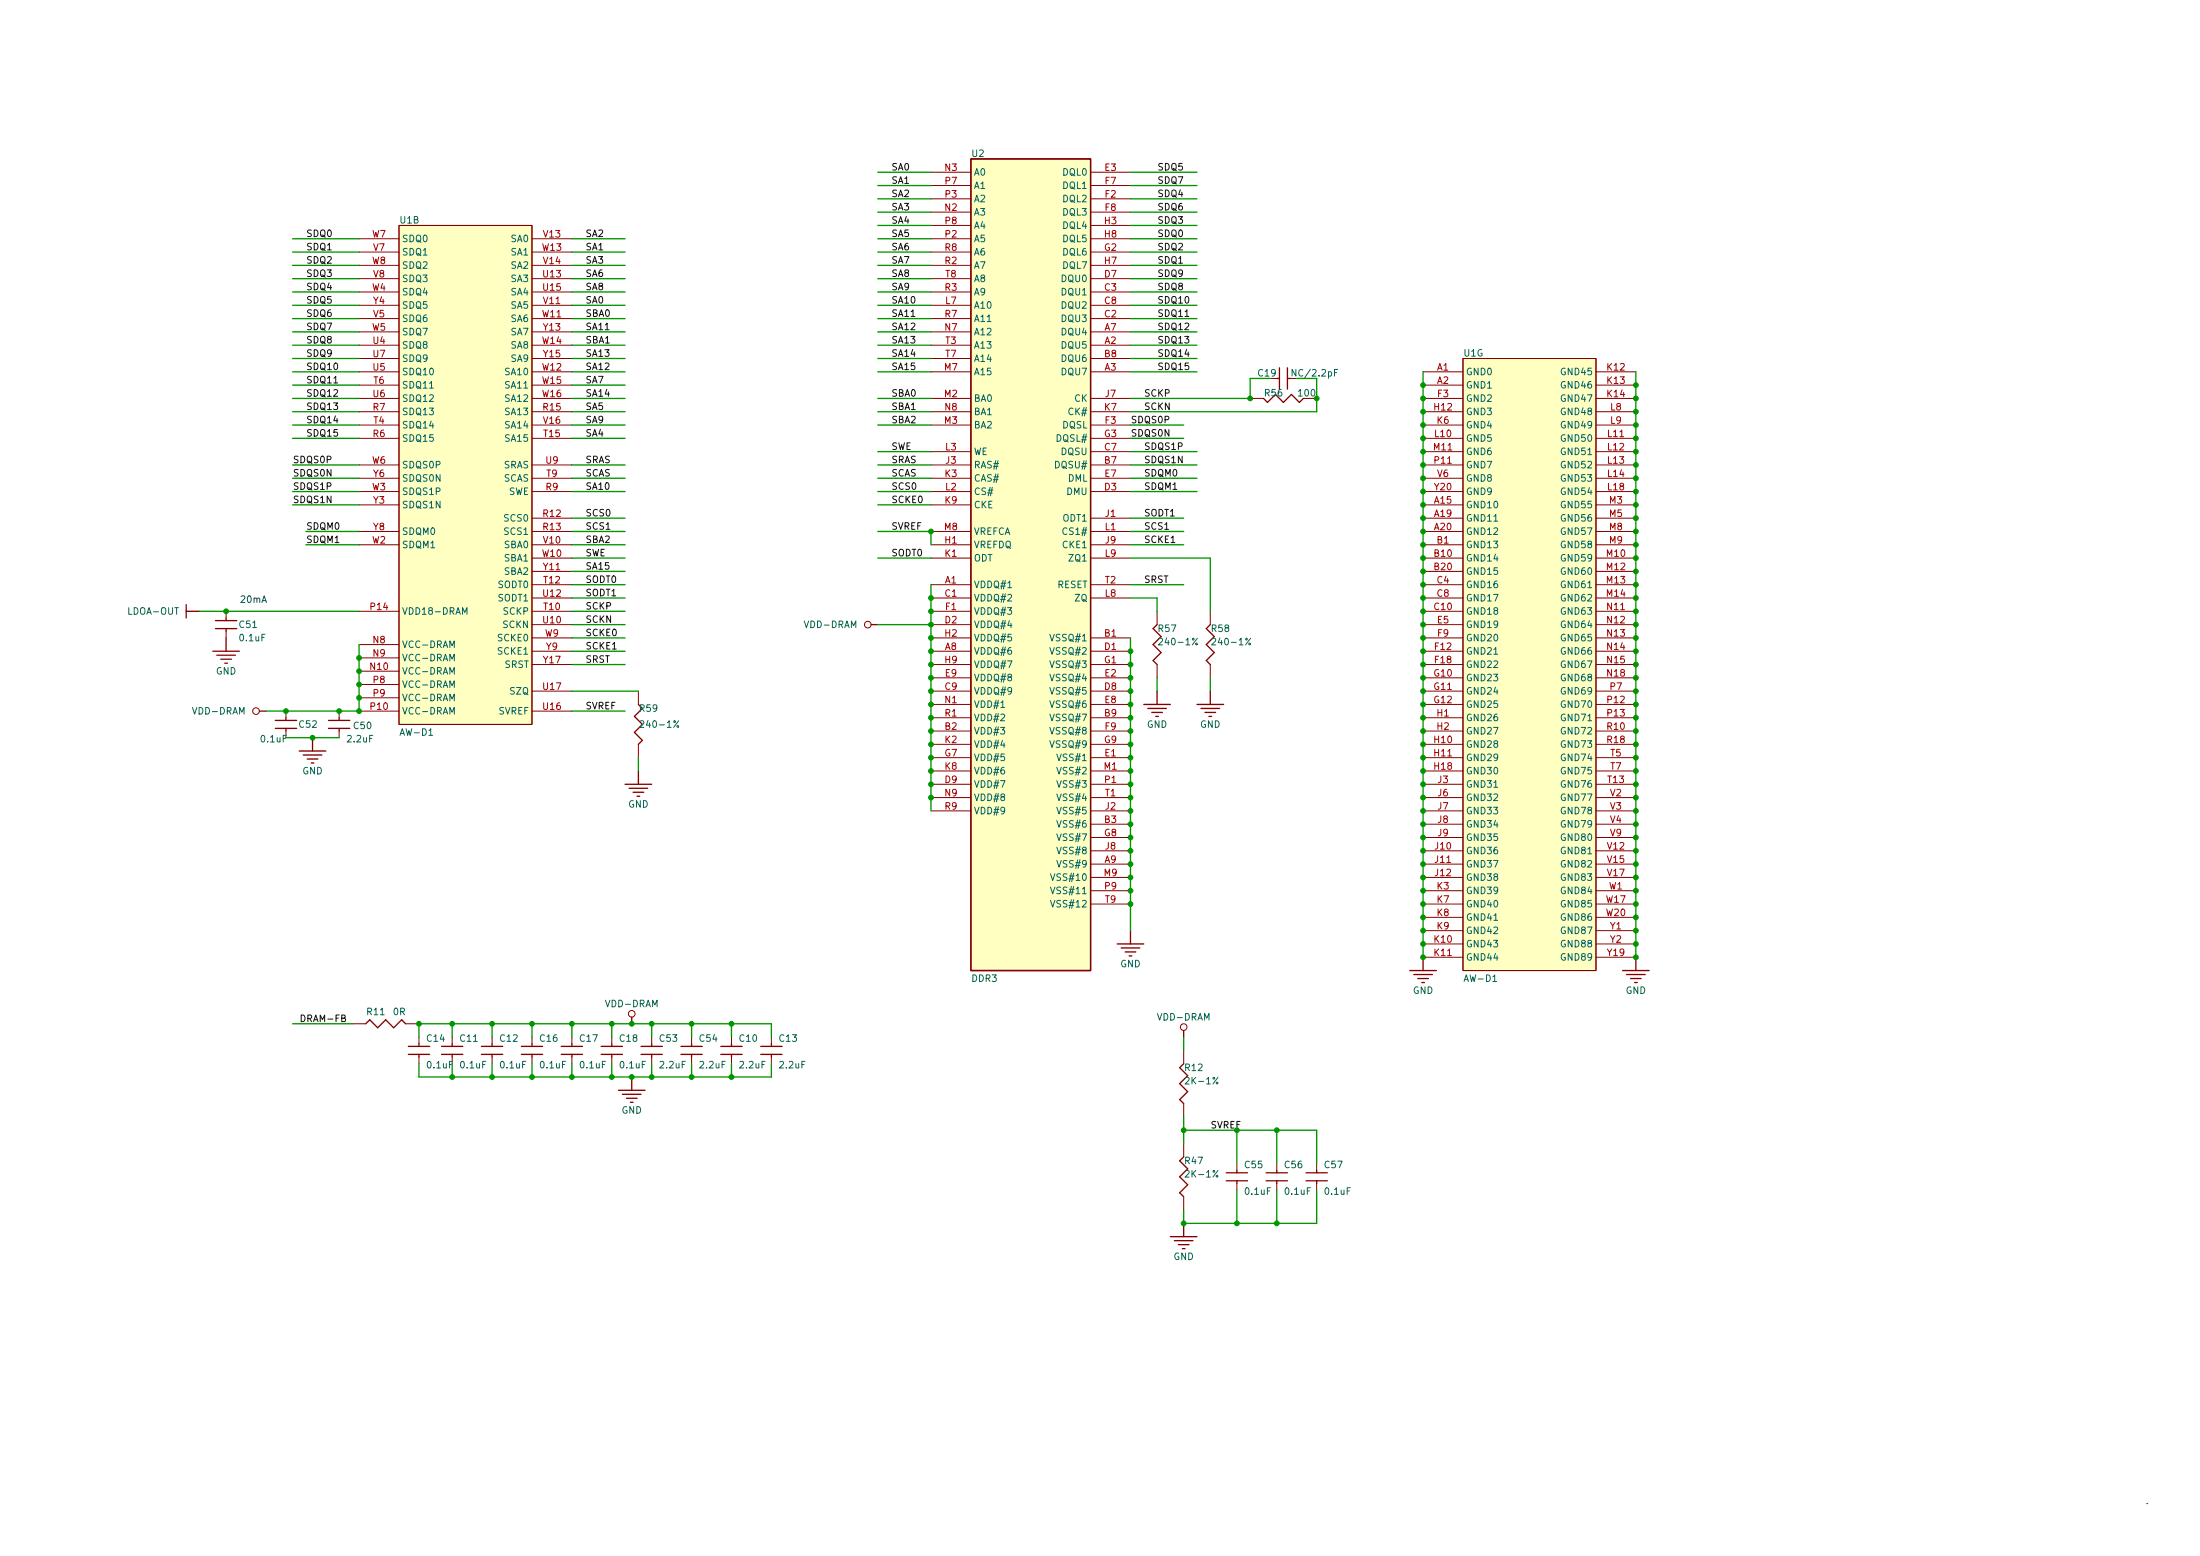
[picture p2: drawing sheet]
<svg xmlns="http://www.w3.org/2000/svg" width="420mm" height="297mm" viewBox="0 0 420 297" stroke-linecap="round" stroke-linejoin="round" font-family="sans-serif">
<g fill="none" stroke="#840000" stroke-width=".19">
<path d="M177.8 32.9h7.6M177.8 38h7.6M177.8 35.4h7.6M208.3 32.9h7.6M208.3 38h7.6M208.3 35.4h7.6M68.6 53.2h7.6M68.6 55.7h7.6M68.6 58.3h7.6M68.6 45.6h7.6M68.6 50.7h7.6M68.6 48.1h7.6"/>
<path d="M76.2 43h25.4v95.3h-25.4zM101.6 53.2h7.6M101.6 55.7h7.6M101.6 58.3h7.6M101.6 45.6h7.6M101.6 50.7h7.6M101.6 48.1h7.6M177.8 53.2h7.6M177.8 55.7h7.6M177.8 58.3h7.6M177.8 45.6h7.6M177.8 50.7h7.6"/>
<path d="M177.8 48.1h7.6M177.8 40.5h7.6M177.8 43h7.6M208.3 53.2h7.6M208.3 55.7h7.6M208.3 58.3h7.6M208.3 45.6h7.6M208.3 50.7h7.6M208.3 48.1h7.6M208.3 40.5h7.6M208.3 43h7.6M68.6 78.6h7.6"/>
<path d="M68.6 73.5h7.6M68.6 65.9h7.6M68.6 71h7.6M68.6 76.1h7.6M68.6 68.4h7.6M68.6 60.8h7.6M68.6 63.4h7.6M101.6 78.6h7.6M101.6 73.5h7.6M101.6 65.9h7.6M101.6 71h7.6M101.6 76.1h7.6"/>
<path d="M101.6 68.4h7.6M101.6 60.8h7.6M101.6 63.4h7.6M177.8 78.6h7.6M177.8 65.9h7.6M177.8 71h7.6M177.8 76.1h7.6M177.8 68.4h7.6M177.8 60.8h7.6M177.8 63.4h7.6M208.3 78.6h7.6M208.3 65.9h7.6"/>
<path d="M208.3 71h7.6M208.3 76.1h7.6M208.3 68.4h7.6M208.3 60.8h7.6M208.3 63.4h7.6M238.8 76.1h2.5M246.4 72.2h1.2M271.8 78.6h7.6M271.8 73.5h7.6M271.8 71h7.6M271.8 76.1h7.6M279.4 68.4h25.4v116.9h-25.4z"/>
<path d="M304.8 78.6h7.6M304.8 73.5h7.6M304.8 71h7.6M304.8 76.1h7.6M68.6 83.7h7.6M68.6 93.8h7.6M68.6 81.1h7.6M68.6 91.3h7.6M68.6 88.8h7.6M68.6 96.4h7.6M101.6 98.9h7.6M101.6 83.7h7.6"/>
<path d="M101.6 93.8h7.6M101.6 81.1h7.6M101.6 91.3h7.6M101.6 88.8h7.6M177.8 93.8h7.6M177.8 81.1h7.6M177.8 91.3h7.6M177.8 88.8h7.6M177.8 96.4h7.6M177.8 86.2h7.6M208.3 98.9h7.6M208.3 83.7h7.6"/>
<path d="M208.3 93.8h7.6M208.3 81.1h7.6M208.3 91.3h7.6M208.3 88.8h7.6M208.3 86.2h7.6M271.8 98.9h7.6M271.8 83.7h7.6M271.8 93.8h7.6M271.8 81.1h7.6M271.8 91.3h7.6M271.8 88.8h7.6M271.8 96.4h7.6"/>
<path d="M271.8 86.2h7.6M304.8 98.9h7.6M304.8 83.7h7.6M304.8 93.8h7.6M304.8 81.1h7.6M304.8 91.3h7.6M304.8 88.8h7.6M304.8 96.4h7.6M304.8 86.2h7.6M43.2 116.7v1.3M68.6 116.7h7.6M68.6 101.5h7.6"/>
<path d="M68.6 104h7.6M101.6 116.7h7.6M101.6 101.5h7.6M101.6 111.6h7.6M101.6 119.2h7.6M101.6 114.2h7.6M101.6 104h7.6M101.6 106.5h7.6M101.6 109.1h7.6M177.8 116.7h7.6M177.8 101.5h7.6M177.8 111.6h7.6"/>
<path d="M177.8 119.2h7.6M177.8 114.2h7.6M177.8 104h7.6M177.8 106.5h7.6M208.3 101.5h7.6M208.3 111.6h7.6M208.3 114.2h7.6M208.3 104h7.6M208.3 106.5h7.6M221 116.7v2.5M231.1 116.7v2.5M271.8 116.7h7.6"/>
<path d="M271.8 101.5h7.6M271.8 111.6h7.6M271.8 119.2h7.6M271.8 114.2h7.6M271.8 104h7.6M271.8 106.5h7.6M271.8 109.1h7.6M304.8 116.7h7.6M304.8 101.5h7.6M304.8 111.6h7.6M304.8 119.2h7.6M304.8 114.2h7.6"/>
<path d="M304.8 104h7.6M304.8 106.5h7.6M304.8 109.1h7.6M43.2 120.5v1.3M54.6 135.7v1.3M54.6 139.6v1.2M64.8 135.7v1.3M64.8 139.6v1.2M68.6 128.1h7.6M68.6 123h7.6M68.6 125.6h7.6M68.6 135.7h7.6"/>
<path d="M68.6 130.7h7.6M68.6 133.2h7.6M101.6 135.7h7.6M101.6 131.9h7.6M101.6 121.8h7.6M101.6 126.9h7.6M101.6 124.3h7.6M121.9 131.9v2.6M177.8 131.9h7.6M177.8 121.8h7.6M177.8 126.9h7.6M177.8 124.3h7.6"/>
<path d="M177.8 139.6h7.6M177.8 137h7.6M177.8 129.4h7.6M177.8 134.5h7.6M208.3 131.9h7.6M208.3 121.8h7.6M208.3 126.9h7.6M208.3 124.3h7.6M208.3 139.6h7.6M208.3 137h7.6M208.3 129.4h7.6M208.3 134.5h7.6"/>
<path d="M221 126.9v2.5M231.1 126.9v2.5M271.8 131.9h7.6M271.8 121.8h7.6M271.8 126.9h7.6M271.8 124.3h7.6M271.8 139.6h7.6M271.8 137h7.6M271.8 129.4h7.6M271.8 134.5h7.6M304.8 131.9h7.6M304.8 121.8h7.6"/>
<path d="M304.8 126.9h7.6M304.8 124.3h7.6M304.8 139.6h7.6M304.8 137h7.6M304.8 129.4h7.6M304.8 134.5h7.6M121.9 142.1v2.5M177.8 149.7h7.6M177.8 144.6h7.6M177.8 142.1h7.6M177.8 154.8h7.6M177.8 147.2h7.6"/>
<path d="M177.8 152.3h7.6M208.3 157.3h7.6M208.3 149.7h7.6M208.3 144.6h7.6M208.3 159.9h7.6M208.3 142.1h7.6M208.3 154.8h7.6M208.3 147.2h7.6M208.3 152.3h7.6M271.8 157.3h7.6M271.8 149.7h7.6M271.8 144.6h7.6"/>
<path d="M271.8 159.9h7.6M271.8 142.1h7.6M271.8 154.8h7.6M271.8 147.2h7.6M271.8 152.3h7.6M304.8 157.3h7.6M304.8 149.7h7.6M304.8 144.6h7.6M304.8 159.9h7.6M304.8 142.1h7.6M304.8 154.8h7.6M304.8 147.2h7.6"/>
<path d="M304.8 152.3h7.6M208.3 165h7.6M208.3 162.4h7.6M208.3 167.5h7.6M208.3 170h7.6M208.3 172.6h7.6M271.8 165h7.6M271.8 162.4h7.6M271.8 167.5h7.6M271.8 170h7.6M271.8 172.6h7.6M271.8 175.1h7.6"/>
<path d="M271.8 177.7h7.6M304.8 165h7.6M304.8 162.4h7.6M304.8 167.5h7.6M304.8 170h7.6M304.8 172.6h7.6M304.8 175.1h7.6M304.8 177.7h7.6M67.3 195.4h2.5M77.5 195.4h2.5M80 198v1.2M86.4 198v1.2"/>
<path d="M94 198v1.2M101.6 198v1.2M109.2 198v1.2M116.8 198v1.2M124.5 198v1.2M132.1 198v1.2M139.7 198v1.2M147.3 198v1.2M271.8 180.2h7.6M271.8 182.7h7.6M304.8 180.2h7.6M304.8 182.7h7.6"/>
<path d="M80 201.8v1.3M86.4 201.8v1.3M94 201.8v1.3M101.6 201.8v1.3M109.2 201.8v1.3M116.8 201.8v1.3M124.5 201.8v1.3M132.1 201.8v1.3M139.7 201.8v1.3M147.3 201.8v1.3M226.1 200.5v2.6M226.1 210.7v2.5"/>
<path d="M226.1 218.3v2.5M226.1 228.5v2.5M236.2 222.1v1.3M236.2 225.9v1.3M243.8 222.1v1.3M243.8 225.9v1.3M251.5 222.1v1.3M251.5 225.9v1.3M410 287h.1"/>
<circle cx="165.7" cy="119.2" r=".63"/>
<circle cx="48.9" cy="135.7" r=".63"/>
<circle cx="120.6" cy="193.5" r=".63"/>
<circle cx="226.1" cy="196.1" r=".63"/>
</g>
<g fill="none" stroke="#840000" stroke-width=".25">
<path d="M185.4 30.3h22.9v155h-22.9zM241.3 76.1l.8 .7 1.5-1.5 1.5 1.5 1.5-1.5 1.6 1.5 .7-.7M243.8 72.2h.5M244.3 70.2v4.1M245.9 72.2h.5M245.9 70.2v4.1M35.6 115.4v2.6M35.6 116.7h2.5M41.1 118.5h4.1M43.2 118v.5M166.4 119.2h1.2M221 119.2l-.8 .8 1.5 1.5-1.5 1.5 1.5 1.6-1.5 1.5 .8 .8"/>
<path d="M231.1 119.2l-.7 .8 1.5 1.5-1.5 1.5 1.5 1.6-1.5 1.5 .7 .8M40.6 124.3h5.1M41.1 120h4.1M41.4 125.1h3.6M42.2 125.8h2M42.9 126.6h.5M43.2 120v.5M43.2 121.8v2.5M49.5 135.7h1.3M52.6 137.5h4M52.6 139.1h4M54.6 137v.5"/>
<path d="M54.6 139.1v.5M62.7 137.5h4.1M62.7 139.1h4.1M64.8 137v.5M64.8 139.1v.5M122.7 135.2l-1.5 1.6 1.5 1.5-1.5 1.5 1.5 1.5-.8 .8M218.4 134.5h5.1M219.2 135.2h3.6M220 136h2M220.7 136.8h.5M221 131.9v2.6M228.6 134.5h5.1"/>
<path d="M229.4 135.2h3.5M230.1 136h2.1M230.9 136.8h.5M231.1 131.9v2.6M57.1 143.4h5.1M57.9 144.1h3.6M58.7 144.9h2M59.4 145.7h.5M59.7 140.8v2.6M119.4 149.7h5.1M120.1 150.5h3.6M120.9 151.2h2"/>
<path d="M121.7 152h.5M121.9 147.2v2.5M215.9 177.7v2.5M69.8 195.4l.8-.7 1.5 1.5 1.6-1.5 1.5 1.5 1.5-1.5 .8 .7M78 199.8h4M80 199.2v.6M84.3 199.8h4.1M86.4 199.2v.6M91.9 199.8h4.1M94 199.2v.6M99.6 199.8h4M101.6 199.2v.6"/>
<path d="M107.2 199.8h4.1M109.2 199.2v.6M114.8 199.8h4.1M116.8 199.2v.6M120.6 194.2v1.2M122.4 199.8h4.1M124.5 199.2v.6M130 199.8h4.1M132.1 199.2v.6M137.7 199.8h4M139.7 199.2v.6M145.3 199.8h4.1"/>
<path d="M147.3 199.2v.6M213.4 180.2h5M214.1 181h3.6M214.9 181.7h2M215.6 182.5h.6M226.1 196.7v1.3M269.2 185.3h5.1M270 186h3.6M270.8 186.8h2M271.5 187.6h.5M271.8 182.7v2.6M309.9 185.3h5.1"/>
<path d="M310.6 186h3.6M311.4 186.8h2M312.2 187.6h.5M312.4 182.7v2.6M78 201.3h4M80 201.3v.5M84.3 201.3h4.1M86.4 201.3v.5M91.9 201.3h4.1M94 201.3v.5M99.6 201.3h4M101.6 201.3v.5"/>
<path d="M107.2 201.3h4.1M109.2 201.3v.5M114.8 201.3h4.1M116.8 201.3v.5M118.1 208.1h5.1M118.9 208.9h3.5M119.6 209.7h2.1M120.4 210.4h.5M120.6 205.6v2.5M122.4 201.3h4.1M124.5 201.3v.5M130 201.3h4.1"/>
<path d="M132.1 201.3v.5M137.7 201.3h4M139.7 201.3v.5M145.3 201.3h4.1M147.3 201.3v.5M226.1 203.1l-.8 .7 1.5 1.5-1.5 1.6 1.5 1.5-1.5 1.5 .8 .8M223.5 236.1h5.1M224.3 236.8h3.5M225 237.6h2.1M225.8 238.4h.5M226.1 233.5v2.6M226.1 220.8l-.8 .8 1.5 1.5-1.5 1.5 1.5 1.6-1.5 1.5 .8 .8"/>
<path d="M234.2 223.9h4.1M234.2 225.4h4.1M236.2 223.4v.5M236.2 225.4v.5M241.8 223.9h4.1M241.8 225.4h4.1M243.8 223.4v.5M243.8 225.4v.5M249.4 223.9h4.1M249.4 225.4h4.1M251.5 223.4v.5M251.5 225.4v.5"/>
</g>
<g fill="#ffffc2" stroke="#ffffc2" stroke-width=".19">
<path d="M76.2 43h25.4v95.3h-25.4z"/>
<path d="M185.4 30.3h22.9v155h-22.9z"/>
<path d="M279.4 68.4h25.4v116.9h-25.4z"/>
</g>
<g fill="none" stroke="#006464" stroke-width=".19">
<path d="M255.5 70.5h-.6v1.3M88.3 117.3v-1.3l.5 .9 .4-.9v1.3M85.9 128.7v-1.3l.4 .9 .5-.9v1.3M85.9 123.6v-1.2l.4 .9 .5-.9v1.2M85.9 126.2v-1.3l.4 .9 .5-.9v1.3M85.9 136.3v-1.2l.4 .9 .5-.9v1.2M85.9 131.2v-1.2l.4 .9 .5-.9v1.2M85.9 133.8v-1.3l.4 .9 .5-.9v1.3M122.2 137.7l.5-.1 .3 .3-.8 1h.8M129.6 137.6l-.9 1.3M221.3 122l.5-.2 .2 .4-.8 .9h.8M228.7 121.8l-1 1.3"/>
<path d="M231.5 122l.4-.2 .3 .4-.8 .9h.8M238.8 121.8l-.9 1.3M200.6 166.8l.4 1.3 .5-1.3M200.6 169.3l.4 1.3 .5-1.3M200.6 171.9l.4 1.3 .5-1.3"/>
<circle cx="129.4" cy="138.7" r=".18"/>
<circle cx="228.5" cy="122.9" r=".18"/>
<circle cx="238.7" cy="122.9" r=".18"/>
</g>
<path d="M65.3 194.4l.5-.1 .1-.4-.6-.1v1.2h.5l.1-.1 .1-.3-.3-.2" fill="none" stroke="#0f0f0f" stroke-width=".19"/>
<g fill="none" stroke="#009600" stroke-width=".25">
<path d="M167.6 38h10.2M167.6 35.4h10.2M167.6 32.9h10.2M215.9 38h12.7M215.9 35.4h12.7M215.9 32.9h12.7M55.9 58.3h12.7M55.9 55.7h12.7M55.9 53.2h12.7M55.9 50.7h12.7M55.9 48.1h12.7M55.9 45.6h12.7"/>
<path d="M109.2 58.3h10.2M109.2 55.7h10.2M109.2 53.2h10.2M109.2 50.7h10.2M109.2 48.1h10.2M109.2 45.6h10.2M167.6 58.3h10.2M167.6 55.7h10.2M167.6 53.2h10.2M167.6 50.7h10.2M167.6 48.1h10.2M167.6 45.6h10.2"/>
<path d="M167.6 43h10.2M167.6 40.5h10.2M215.9 58.3h12.7M215.9 55.7h12.7M215.9 53.2h12.7M215.9 50.7h12.7M215.9 48.1h12.7M215.9 45.6h12.7M215.9 43h12.7M215.9 40.5h12.7M55.9 63.4h12.7M55.9 60.8h12.7"/>
<path d="M55.9 76.1h12.7M55.9 73.5h12.7M55.9 78.6h12.7M55.9 71h12.7M55.9 68.4h12.7M55.9 65.9h12.7M109.2 63.4h10.2M109.2 60.8h10.2M109.2 76.1h10.2M109.2 73.5h10.2M109.2 78.6h10.2M109.2 71h10.2"/>
<path d="M109.2 68.4h10.2M109.2 65.9h10.2M167.6 63.4h10.2M167.6 60.8h10.2M167.6 76.1h10.2M167.6 78.6h10.2M167.6 71h10.2M167.6 68.4h10.2M167.6 65.9h10.2M215.9 63.4h12.7M215.9 60.8h12.7M215.9 71h12.7"/>
<path d="M215.9 68.4h12.7M215.9 65.9h12.7M242.6 72.2h-3.8v3.9h-22.9M247.6 72.2h3.9v6.4h-35.6M271.8 71v111.7M312.4 71v111.7M55.9 83.7h12.7M55.9 81.1h12.7M55.9 96.4h12.7M55.9 93.8h12.7M55.9 91.3h12.7M55.9 88.8h12.7"/>
<path d="M109.2 83.7h10.2M109.2 81.1h10.2M109.2 93.8h10.2M109.2 91.3h10.2M109.2 88.8h10.2M109.2 98.9h10.2M167.6 81.1h10.2M167.6 96.4h10.2M167.6 93.8h10.2M167.6 91.3h10.2M167.6 88.8h10.2M167.6 86.2h10.2"/>
<path d="M215.9 83.7h10.2M215.9 81.1h10.2M215.9 93.8h12.7M215.9 91.3h12.7M215.9 88.8h12.7M215.9 86.2h12.7M215.9 98.9h10.2M38.1 116.7h30.5M58.4 101.5h10.2M58.4 104h10.2M109.2 106.5h10.2M109.2 101.5h10.2"/>
<path d="M109.2 104h10.2M109.2 119.2h10.2M109.2 114.2h10.2M109.2 111.6h10.2M109.2 116.7h10.2M109.2 109.1h10.2M167.6 106.5h10.2M167.6 101.5h10.2v2.5M167.6 119.2h10.2M177.8 111.6v43.2M215.9 106.5h15.2v10.2M215.9 101.5h10.2"/>
<path d="M215.9 104h10.2M215.9 114.2h5.1v2.5M215.9 111.6h10.2M68.6 123v12.7h-17.8M109.2 135.7h10.2M109.2 124.3h10.2M109.2 121.8h10.2M109.2 131.9h12.7M109.2 126.9h10.2M215.9 121.8v55.9M221 129.4v2.5M231.1 129.4v2.5"/>
<path d="M54.6 140.8h10.2M121.9 144.6v2.6M55.9 195.4h11.4M80 198v-2.6h67.3v2.6M86.4 195.4v2.6M94 195.4v2.6M101.6 195.4v2.6M109.2 195.4v2.6M116.8 195.4v2.6M124.5 195.4v2.6M132.1 195.4v2.6M139.7 195.4v2.6"/>
<path d="M226.1 198v2.5M80 203.1v2.5h67.3v-2.5M86.4 203.1v2.5M94 203.1v2.5M101.6 203.1v2.5M109.2 203.1v2.5M116.8 203.1v2.5M124.5 203.1v2.5M132.1 203.1v2.5M139.7 203.1v2.5M226.1 215.8h25.4v6.3M226.1 213.2v5.1"/>
<path d="M236.2 215.8v6.3M243.8 215.8v6.3M236.2 227.2v6.3M243.8 227.2v6.3M251.5 227.2v6.3h-25.4v-2.5"/>
</g>
<g fill="#009600" stroke="#009600" stroke-width=".19">
<circle cx="177.8" cy="114.2" r=".46"/>
<circle cx="177.8" cy="101.5" r=".46"/>
<circle cx="177.8" cy="124.3" r=".46"/>
<circle cx="177.8" cy="121.8" r=".46"/>
<circle cx="177.8" cy="119.2" r=".46"/>
<circle cx="177.8" cy="116.7" r=".46"/>
<circle cx="177.8" cy="147.2" r=".46"/>
<circle cx="177.8" cy="144.6" r=".46"/>
<circle cx="177.8" cy="142.1" r=".46"/>
<circle cx="177.8" cy="139.6" r=".46"/>
<circle cx="177.8" cy="137" r=".46"/>
<circle cx="177.8" cy="134.5" r=".46"/>
<circle cx="177.8" cy="131.9" r=".46"/>
<circle cx="177.8" cy="129.4" r=".46"/>
<circle cx="177.8" cy="126.9" r=".46"/>
<circle cx="251.5" cy="76.1" r=".46"/>
<circle cx="238.8" cy="76.1" r=".46"/>
<circle cx="215.9" cy="134.5" r=".46"/>
<circle cx="215.9" cy="131.9" r=".46"/>
<circle cx="215.9" cy="147.2" r=".46"/>
<circle cx="215.9" cy="144.6" r=".46"/>
<circle cx="177.8" cy="152.3" r=".46"/>
<circle cx="177.8" cy="149.7" r=".46"/>
<circle cx="215.9" cy="152.3" r=".46"/>
<circle cx="215.9" cy="149.7" r=".46"/>
<circle cx="215.9" cy="142.1" r=".46"/>
<circle cx="215.9" cy="139.6" r=".46"/>
<circle cx="215.9" cy="137" r=".46"/>
<circle cx="215.9" cy="129.4" r=".46"/>
<circle cx="312.4" cy="83.7" r=".46"/>
<circle cx="312.4" cy="81.1" r=".46"/>
<circle cx="312.4" cy="78.6" r=".46"/>
<circle cx="312.4" cy="98.9" r=".46"/>
<circle cx="312.4" cy="96.4" r=".46"/>
<circle cx="312.4" cy="93.8" r=".46"/>
<circle cx="312.4" cy="91.3" r=".46"/>
<circle cx="312.4" cy="88.8" r=".46"/>
<circle cx="312.4" cy="86.2" r=".46"/>
<circle cx="312.4" cy="73.5" r=".46"/>
<circle cx="312.4" cy="76.1" r=".46"/>
<circle cx="271.8" cy="76.1" r=".46"/>
<circle cx="271.8" cy="73.5" r=".46"/>
<circle cx="271.8" cy="98.9" r=".46"/>
<circle cx="271.8" cy="96.4" r=".46"/>
<circle cx="271.8" cy="93.8" r=".46"/>
<circle cx="271.8" cy="91.3" r=".46"/>
<circle cx="271.8" cy="88.8" r=".46"/>
<circle cx="271.8" cy="86.2" r=".46"/>
<circle cx="271.8" cy="83.7" r=".46"/>
<circle cx="271.8" cy="81.1" r=".46"/>
<circle cx="271.8" cy="78.6" r=".46"/>
<circle cx="215.9" cy="126.9" r=".46"/>
<circle cx="215.9" cy="124.3" r=".46"/>
<circle cx="271.8" cy="101.5" r=".46"/>
<circle cx="312.4" cy="147.2" r=".46"/>
<circle cx="312.4" cy="144.6" r=".46"/>
<circle cx="312.4" cy="142.1" r=".46"/>
<circle cx="312.4" cy="159.9" r=".46"/>
<circle cx="312.4" cy="157.3" r=".46"/>
<circle cx="312.4" cy="154.8" r=".46"/>
<circle cx="312.4" cy="167.5" r=".46"/>
<circle cx="312.4" cy="165" r=".46"/>
<circle cx="312.4" cy="162.4" r=".46"/>
<circle cx="312.4" cy="152.3" r=".46"/>
<circle cx="312.4" cy="149.7" r=".46"/>
<circle cx="226.1" cy="215.8" r=".46"/>
<circle cx="215.9" cy="172.6" r=".46"/>
<circle cx="215.9" cy="170" r=".46"/>
<circle cx="215.9" cy="159.9" r=".46"/>
<circle cx="215.9" cy="157.3" r=".46"/>
<circle cx="215.9" cy="154.8" r=".46"/>
<circle cx="215.9" cy="167.5" r=".46"/>
<circle cx="215.9" cy="165" r=".46"/>
<circle cx="215.9" cy="162.4" r=".46"/>
<circle cx="312.4" cy="170" r=".46"/>
<circle cx="312.4" cy="172.6" r=".46"/>
<circle cx="312.4" cy="182.7" r=".46"/>
<circle cx="312.4" cy="180.2" r=".46"/>
<circle cx="312.4" cy="177.7" r=".46"/>
<circle cx="312.4" cy="175.1" r=".46"/>
<circle cx="271.8" cy="175.1" r=".46"/>
<circle cx="271.8" cy="172.6" r=".46"/>
<circle cx="271.8" cy="170" r=".46"/>
<circle cx="236.2" cy="233.5" r=".46"/>
<circle cx="226.1" cy="233.5" r=".46"/>
<circle cx="236.2" cy="215.8" r=".46"/>
<circle cx="243.8" cy="233.5" r=".46"/>
<circle cx="271.8" cy="182.7" r=".46"/>
<circle cx="271.8" cy="180.2" r=".46"/>
<circle cx="271.8" cy="177.7" r=".46"/>
<circle cx="243.8" cy="215.8" r=".46"/>
<circle cx="271.8" cy="134.5" r=".46"/>
<circle cx="271.8" cy="131.9" r=".46"/>
<circle cx="271.8" cy="129.4" r=".46"/>
<circle cx="271.8" cy="139.6" r=".46"/>
<circle cx="271.8" cy="137" r=".46"/>
<circle cx="271.8" cy="126.9" r=".46"/>
<circle cx="271.8" cy="124.3" r=".46"/>
<circle cx="271.8" cy="121.8" r=".46"/>
<circle cx="271.8" cy="119.2" r=".46"/>
<circle cx="271.8" cy="116.7" r=".46"/>
<circle cx="271.8" cy="114.2" r=".46"/>
<circle cx="271.8" cy="111.6" r=".46"/>
<circle cx="271.8" cy="109.1" r=".46"/>
<circle cx="271.8" cy="106.5" r=".46"/>
<circle cx="271.8" cy="104" r=".46"/>
<circle cx="271.8" cy="147.2" r=".46"/>
<circle cx="271.8" cy="144.6" r=".46"/>
<circle cx="271.8" cy="142.1" r=".46"/>
<circle cx="271.8" cy="159.9" r=".46"/>
<circle cx="271.8" cy="157.3" r=".46"/>
<circle cx="271.8" cy="154.8" r=".46"/>
<circle cx="271.8" cy="167.5" r=".46"/>
<circle cx="271.8" cy="165" r=".46"/>
<circle cx="271.8" cy="162.4" r=".46"/>
<circle cx="271.8" cy="152.3" r=".46"/>
<circle cx="271.8" cy="149.7" r=".46"/>
<circle cx="312.4" cy="109.1" r=".46"/>
<circle cx="312.4" cy="106.5" r=".46"/>
<circle cx="312.4" cy="104" r=".46"/>
<circle cx="312.4" cy="101.5" r=".46"/>
<circle cx="312.4" cy="121.8" r=".46"/>
<circle cx="312.4" cy="119.2" r=".46"/>
<circle cx="312.4" cy="116.7" r=".46"/>
<circle cx="312.4" cy="134.5" r=".46"/>
<circle cx="312.4" cy="131.9" r=".46"/>
<circle cx="312.4" cy="129.4" r=".46"/>
<circle cx="312.4" cy="139.6" r=".46"/>
<circle cx="312.4" cy="137" r=".46"/>
<circle cx="312.4" cy="126.9" r=".46"/>
<circle cx="312.4" cy="124.3" r=".46"/>
<circle cx="312.4" cy="114.2" r=".46"/>
<circle cx="312.4" cy="111.6" r=".46"/>
<circle cx="43.2" cy="116.7" r=".46"/>
<circle cx="68.6" cy="133.2" r=".46"/>
<circle cx="68.6" cy="130.7" r=".46"/>
<circle cx="68.6" cy="128.1" r=".46"/>
<circle cx="68.6" cy="125.6" r=".46"/>
<circle cx="59.7" cy="140.8" r=".46"/>
<circle cx="68.6" cy="135.7" r=".46"/>
<circle cx="64.8" cy="135.7" r=".46"/>
<circle cx="54.6" cy="135.7" r=".46"/>
<circle cx="139.7" cy="195.4" r=".46"/>
<circle cx="139.7" cy="205.6" r=".46"/>
<circle cx="124.5" cy="205.6" r=".46"/>
<circle cx="132.1" cy="195.4" r=".46"/>
<circle cx="132.1" cy="205.6" r=".46"/>
<circle cx="124.5" cy="195.4" r=".46"/>
<circle cx="109.2" cy="195.4" r=".46"/>
<circle cx="101.6" cy="205.6" r=".46"/>
<circle cx="109.2" cy="205.6" r=".46"/>
<circle cx="120.6" cy="195.4" r=".46"/>
<circle cx="116.8" cy="195.4" r=".46"/>
<circle cx="94" cy="205.6" r=".46"/>
<circle cx="86.4" cy="195.4" r=".46"/>
<circle cx="86.4" cy="205.6" r=".46"/>
<circle cx="116.8" cy="205.6" r=".46"/>
<circle cx="120.6" cy="205.6" r=".46"/>
<circle cx="94" cy="195.4" r=".46"/>
<circle cx="101.6" cy="195.4" r=".46"/>
<circle cx="80" cy="195.4" r=".46"/>
</g>
<g font-size="1.8" fill="#006464">
<text x="185.6" y="30">U2</text>
<text x="185.9" y="33.5">A0</text>
<text x="203.1" y="33.5">DQL0</text>
<text x="185.9" y="41.1">A3</text>
<text x="185.9" y="38.6">A2</text>
<text x="185.9" y="36.1">A1</text>
<text x="203.1" y="38.6">DQL2</text>
<text x="203.1" y="36.1">DQL1</text>
<text x="203.1" y="41.1">DQL3</text>
<text x="76.4" y="42.7">U1B</text>
<text x="76.7" y="46.2">SDQ0</text>
<text x="97.7" y="46.2">SA0</text>
<text x="185.9" y="46.2">A5</text>
<text x="185.9" y="43.7">A4</text>
<text x="203.1" y="43.7">DQL4</text>
<text x="203.1" y="46.2">DQL5</text>
<text x="76.7" y="48.8">SDQ1</text>
<text x="76.7" y="53.8">SDQ3</text>
<text x="76.7" y="51.3">SDQ2</text>
<text x="97.7" y="53.8">SA3</text>
<text x="97.7" y="51.3">SA2</text>
<text x="97.7" y="48.8">SA1</text>
<text x="185.9" y="51.3">A7</text>
<text x="185.9" y="48.8">A6</text>
<text x="185.9" y="53.8">A8</text>
<text x="202.9" y="53.8">DQU0</text>
<text x="203.1" y="48.8">DQL6</text>
<text x="203.1" y="51.3">DQL7</text>
<text x="76.7" y="56.4">SDQ4</text>
<text x="76.7" y="58.9">SDQ5</text>
<text x="97.7" y="56.4">SA4</text>
<text x="97.7" y="58.9">SA5</text>
<text x="185.9" y="58.9">A10</text>
<text x="185.9" y="56.4">A9</text>
<text x="202.9" y="56.4">DQU1</text>
<text x="202.9" y="58.9">DQU2</text>
<text x="76.7" y="61.5">SDQ6</text>
<text x="76.7" y="64">SDQ7</text>
<text x="97.7" y="61.5">SA6</text>
<text x="97.7" y="64">SA7</text>
<text x="185.9" y="64">A12</text>
<text x="185.9" y="61.5">A11</text>
<text x="202.9" y="64">DQU4</text>
<text x="202.9" y="61.5">DQU3</text>
<text x="76.7" y="66.5">SDQ8</text>
<text x="76.7" y="71.6">SDQ10</text>
<text x="76.7" y="69.1">SDQ9</text>
<text x="96.7" y="71.6">SA10</text>
<text x="97.7" y="66.5">SA8</text>
<text x="97.7" y="69.1">SA9</text>
<text x="185.9" y="71.6">A15</text>
<text x="185.9" y="66.5">A13</text>
<text x="185.9" y="69.1">A14</text>
<text x="202.9" y="66.5">DQU5</text>
<text x="202.9" y="71.6">DQU7</text>
<text x="202.9" y="69.1">DQU6</text>
<text x="240.3" y="71.9">C19</text>
<text x="247.2" y="71.9">NC/2.2pF</text>
<text x="279.6" y="68.1">U1G</text>
<text x="279.9" y="71.6">GND0</text>
<text x="298.4" y="71.6">GND45</text>
<text x="76.7" y="74.2">SDQ11</text>
<text x="76.7" y="76.7">SDQ12</text>
<text x="96.7" y="74.2">SA11</text>
<text x="96.7" y="76.7">SA12</text>
<text x="185.9" y="76.7">BA0</text>
<text x="205.2" y="76.7">CK</text>
<text x="241.6" y="75.7">R56</text>
<text x="248.1" y="75.7">100</text>
<text x="279.9" y="74.2">GND1</text>
<text x="279.9" y="76.7">GND2</text>
<text x="298.4" y="74.2">GND46</text>
<text x="298.4" y="76.7">GND47</text>
<text x="76.7" y="79.2">SDQ13</text>
<text x="76.7" y="81.8">SDQ14</text>
<text x="96.7" y="79.2">SA13</text>
<text x="96.7" y="81.8">SA14</text>
<text x="185.9" y="81.8">BA2</text>
<text x="185.9" y="79.2">BA1</text>
<text x="202.9" y="81.8">DQSL</text>
<text x="204.2" y="79.2">CK#</text>
<text x="279.9" y="79.2">GND3</text>
<text x="279.9" y="81.8">GND4</text>
<text x="298.4" y="79.2">GND48</text>
<text x="298.4" y="81.8">GND49</text>
<text x="76.7" y="84.3">SDQ15</text>
<text x="76.7" y="89.4">SDQS0P</text>
<text x="96.2" y="89.4">SRAS</text>
<text x="96.7" y="84.3">SA15</text>
<text x="185.9" y="89.4">RAS#</text>
<text x="185.9" y="86.9">WE</text>
<text x="201.7" y="89.4">DQSU#</text>
<text x="201.9" y="84.3">DQSL#</text>
<text x="202.7" y="86.9">DQSU</text>
<text x="279.9" y="84.3">GND5</text>
<text x="279.9" y="86.9">GND6</text>
<text x="279.9" y="89.4">GND7</text>
<text x="298.4" y="84.3">GND50</text>
<text x="298.4" y="86.9">GND51</text>
<text x="298.4" y="89.4">GND52</text>
<text x="76.7" y="94.5">SDQS1P</text>
<text x="76.7" y="91.9">SDQS0N</text>
<text x="96.2" y="91.9">SCAS</text>
<text x="97.1" y="94.5">SWE</text>
<text x="185.9" y="91.9">CAS#</text>
<text x="185.9" y="94.5">CS#</text>
<text x="203.7" y="94.5">DMU</text>
<text x="203.9" y="91.9">DML</text>
<text x="279.9" y="91.9">GND8</text>
<text x="279.9" y="94.5">GND9</text>
<text x="298.4" y="91.9">GND53</text>
<text x="298.4" y="94.5">GND54</text>
<text x="76.7" y="97">SDQS1N</text>
<text x="96.5" y="99.6">SCS0</text>
<text x="185.9" y="97">CKE</text>
<text x="203.1" y="99.6">ODT1</text>
<text x="279.9" y="97">GND10</text>
<text x="279.9" y="99.6">GND11</text>
<text x="298.4" y="97">GND55</text>
<text x="298.4" y="99.6">GND56</text>
<text x="76.7" y="104.6">SDQM1</text>
<text x="76.7" y="102.1">SDQM0</text>
<text x="96.4" y="104.6">SBA0</text>
<text x="96.4" y="107.2">SBA1</text>
<text x="96.5" y="102.1">SCS1</text>
<text x="185.9" y="104.6">VREFDQ</text>
<text x="185.9" y="107.2">ODT</text>
<text x="185.9" y="102.1">VREFCA</text>
<text x="203.1" y="104.6">CKE1</text>
<text x="203.3" y="102.1">CS1#</text>
<text x="204.3" y="107.2">ZQ1</text>
<text x="279.9" y="102.1">GND12</text>
<text x="279.9" y="104.6">GND13</text>
<text x="279.9" y="107.2">GND14</text>
<text x="298.4" y="107.2">GND59</text>
<text x="298.4" y="102.1">GND57</text>
<text x="298.4" y="104.6">GND58</text>
<text x="95.2" y="112.3">SODT0</text>
<text x="96.4" y="109.7">SBA2</text>
<text x="185.9" y="112.3">VDDQ#1</text>
<text x="201.9" y="112.3">RESET</text>
<text x="279.9" y="109.7">GND15</text>
<text x="279.9" y="112.3">GND16</text>
<text x="298.4" y="109.7">GND60</text>
<text x="298.4" y="112.3">GND61</text>
<text x="24.6" y="117.3">LDOA-OUT</text>
<text x="45.8" y="119.9">C51</text>
<text x="76.7" y="117.3">VDD18-DRAM</text>
<text x="95.2" y="114.8">SODT1</text>
<text x="96.1" y="119.9">SCKN</text>
<text x="96.2" y="117.3">SCKP</text>
<text x="153.8" y="119.9">VDD-DRAM</text>
<text x="185.9" y="114.8">VDDQ#2</text>
<text x="185.9" y="119.9">VDDQ#4</text>
<text x="185.9" y="117.3">VDDQ#3</text>
<text x="205.3" y="114.8">ZQ</text>
<text x="279.9" y="117.3">GND18</text>
<text x="279.9" y="114.8">GND17</text>
<text x="279.9" y="119.9">GND19</text>
<text x="298.4" y="114.8">GND62</text>
<text x="298.4" y="117.3">GND63</text>
<text x="298.4" y="119.9">GND64</text>
<text x="45.9" y="122.4">0.1uF</text>
<text x="76.7" y="123.7">VCC-DRAM</text>
<text x="95.2" y="122.4">SCKE0</text>
<text x="95.2" y="125">SCKE1</text>
<text x="185.9" y="125">VDDQ#6</text>
<text x="185.9" y="122.4">VDDQ#5</text>
<text x="200.9" y="122.4">VSSQ#1</text>
<text x="200.9" y="125">VSSQ#2</text>
<text x="221.3" y="120.6">R57</text>
<text x="221.9" y="123.2">240-1%</text>
<text x="231.4" y="120.6">R58</text>
<text x="232.1" y="123.2">240-1%</text>
<text x="279.9" y="125">GND21</text>
<text x="279.9" y="122.4">GND20</text>
<text x="298.4" y="122.4">GND65</text>
<text x="298.4" y="125">GND66</text>
<text x="41.2" y="128.8">GND</text>
<text x="76.7" y="128.8">VCC-DRAM</text>
<text x="76.7" y="126.2">VCC-DRAM</text>
<text x="76.7" y="131.3">VCC-DRAM</text>
<text x="96.4" y="127.5">SRST</text>
<text x="185.9" y="130">VDDQ#8</text>
<text x="185.9" y="127.5">VDDQ#7</text>
<text x="200.9" y="130">VSSQ#4</text>
<text x="200.9" y="127.5">VSSQ#3</text>
<text x="279.9" y="127.5">GND22</text>
<text x="279.9" y="130">GND23</text>
<text x="298.4" y="127.5">GND67</text>
<text x="298.4" y="130">GND68</text>
<text x="37" y="136.4">VDD-DRAM</text>
<text x="76.7" y="136.4">VCC-DRAM</text>
<text x="76.7" y="133.8">VCC-DRAM</text>
<text x="95.2" y="136.4">SVREF</text>
<text x="97.5" y="132.6">SZQ</text>
<text x="122.2" y="135.9">R59</text>
<text x="185.9" y="132.6">VDDQ#9</text>
<text x="185.9" y="135.1">VDD#1</text>
<text x="185.9" y="137.7">VDD#2</text>
<text x="200.9" y="137.7">VSSQ#7</text>
<text x="200.9" y="132.6">VSSQ#5</text>
<text x="200.9" y="135.1">VSSQ#6</text>
<text x="279.9" y="132.6">GND24</text>
<text x="279.9" y="135.1">GND25</text>
<text x="279.9" y="137.7">GND26</text>
<text x="298.4" y="135.1">GND70</text>
<text x="298.4" y="137.7">GND71</text>
<text x="298.4" y="132.6">GND69</text>
<text x="49.9" y="141.7">0.1uF</text>
<text x="57.2" y="138.9">C52</text>
<text x="66.4" y="141.7">2.2uF</text>
<text x="67.6" y="139.2">C50</text>
<text x="76.7" y="140.4">AW-D1</text>
<text x="122.9" y="138.9">240-1%</text>
<text x="185.9" y="140.2">VDD#3</text>
<text x="185.9" y="142.7">VDD#4</text>
<text x="200.9" y="140.2">VSSQ#8</text>
<text x="200.9" y="142.7">VSSQ#9</text>
<text x="219" y="138.9">GND</text>
<text x="229.2" y="138.9">GND</text>
<text x="279.9" y="142.7">GND28</text>
<text x="279.9" y="140.2">GND27</text>
<text x="298.4" y="140.2">GND72</text>
<text x="298.4" y="142.7">GND73</text>
<text x="57.7" y="147.8">GND</text>
<text x="185.9" y="145.3">VDD#5</text>
<text x="185.9" y="147.8">VDD#6</text>
<text x="202.3" y="145.3">VSS#1</text>
<text x="202.3" y="147.8">VSS#2</text>
<text x="279.9" y="145.3">GND29</text>
<text x="279.9" y="147.8">GND30</text>
<text x="298.4" y="145.3">GND74</text>
<text x="298.4" y="147.8">GND75</text>
<text x="120" y="154.2">GND</text>
<text x="185.9" y="150.4">VDD#7</text>
<text x="185.9" y="152.9">VDD#8</text>
<text x="185.9" y="155.4">VDD#9</text>
<text x="202.3" y="155.4">VSS#5</text>
<text x="202.3" y="150.4">VSS#3</text>
<text x="202.3" y="152.9">VSS#4</text>
<text x="279.9" y="150.4">GND31</text>
<text x="279.9" y="152.9">GND32</text>
<text x="279.9" y="155.4">GND33</text>
<text x="298.4" y="150.4">GND76</text>
<text x="298.4" y="152.9">GND77</text>
<text x="298.4" y="155.4">GND78</text>
<text x="202.3" y="158">VSS#6</text>
<text x="202.3" y="160.5">VSS#7</text>
<text x="279.9" y="158">GND34</text>
<text x="279.9" y="160.5">GND35</text>
<text x="298.4" y="158">GND79</text>
<text x="298.4" y="160.5">GND80</text>
<text x="202.3" y="165.6">VSS#9</text>
<text x="202.3" y="163.1">VSS#8</text>
<text x="279.9" y="163.1">GND36</text>
<text x="279.9" y="165.6">GND37</text>
<text x="298.4" y="163.1">GND81</text>
<text x="298.4" y="165.6">GND82</text>
<text x="201.3" y="168.1">VSS#10</text>
<text x="201.3" y="170.7">VSS#11</text>
<text x="201.3" y="173.2">VSS#12</text>
<text x="279.9" y="168.1">GND38</text>
<text x="279.9" y="170.7">GND39</text>
<text x="279.9" y="173.2">GND40</text>
<text x="298.4" y="168.1">GND83</text>
<text x="298.4" y="170.7">GND84</text>
<text x="298.4" y="173.2">GND85</text>
<text x="279.9" y="175.8">GND41</text>
<text x="279.9" y="178.3">GND42</text>
<text x="298.4" y="175.8">GND86</text>
<text x="298.4" y="178.3">GND87</text>
<text x="213.9" y="184.6">GND</text>
<text x="279.9" y="180.8">GND43</text>
<text x="279.9" y="183.4">GND44</text>
<text x="298.4" y="183.4">GND89</text>
<text x="298.4" y="180.8">GND88</text>
<text x="185.6" y="187.4">DDR3</text>
<text x="269.8" y="189.7">GND</text>
<text x="279.9" y="187.4">AW-D1</text>
<text x="310.5" y="189.7">GND</text>
<text x="70.2" y="193.8">R11</text>
<text x="75.1" y="193.8">0R</text>
<text x="115.8" y="192.3">VDD-DRAM</text>
<text x="221.2" y="194.8">VDD-DRAM</text>
<text x="81.6" y="198.9">C14</text>
<text x="81.7" y="203.9">0.1uF</text>
<text x="87.9" y="198.9">C11</text>
<text x="88" y="203.9">0.1uF</text>
<text x="95.6" y="198.9">C12</text>
<text x="95.7" y="203.9">0.1uF</text>
<text x="103.2" y="198.9">C16</text>
<text x="103.3" y="203.9">0.1uF</text>
<text x="110.8" y="198.9">C17</text>
<text x="110.9" y="203.9">0.1uF</text>
<text x="118.4" y="198.9">C18</text>
<text x="118.5" y="203.9">0.1uF</text>
<text x="126" y="198.9">C53</text>
<text x="126.1" y="203.9">2.2uF</text>
<text x="133.7" y="198.9">C54</text>
<text x="133.8" y="203.9">2.2uF</text>
<text x="141.3" y="198.9">C10</text>
<text x="141.4" y="203.9">2.2uF</text>
<text x="148.9" y="198.9">C13</text>
<text x="149" y="203.9">2.2uF</text>
<text x="226.4" y="204.4">R12</text>
<text x="226.8" y="207">2K-1%</text>
<text x="118.7" y="212.6">GND</text>
<text x="226.4" y="222.2">R47</text>
<text x="226.8" y="224.8">2K-1%</text>
<text x="237.8" y="223">C55</text>
<text x="245.4" y="223">C56</text>
<text x="253" y="223">C57</text>
<text x="237.9" y="228.1">0.1uF</text>
<text x="245.5" y="228.1">0.1uF</text>
<text x="253.1" y="228.1">0.1uF</text>
<text x="224.1" y="240.5">GND</text>
</g>
<g font-size="1.8" fill="#0f0f0f">
<text x="170.2" y="32.5">SA0</text>
<text x="170.2" y="35.1">SA1</text>
<text x="221" y="32.5">SDQ5</text>
<text x="221" y="35.1">SDQ7</text>
<text x="170.2" y="37.6">SA2</text>
<text x="170.2" y="40.1">SA3</text>
<text x="221" y="40.1">SDQ6</text>
<text x="221" y="37.6">SDQ4</text>
<text x="58.4" y="45.2">SDQ0</text>
<text x="58.4" y="47.8">SDQ1</text>
<text x="111.8" y="45.2">SA2</text>
<text x="111.8" y="47.8">SA1</text>
<text x="170.2" y="47.8">SA6</text>
<text x="170.2" y="42.7">SA4</text>
<text x="170.2" y="45.2">SA5</text>
<text x="221" y="42.7">SDQ3</text>
<text x="221" y="47.8">SDQ2</text>
<text x="221" y="45.2">SDQ0</text>
<text x="58.4" y="50.3">SDQ2</text>
<text x="58.4" y="52.8">SDQ3</text>
<text x="111.8" y="52.8">SA6</text>
<text x="111.8" y="50.3">SA3</text>
<text x="170.2" y="52.8">SA8</text>
<text x="170.2" y="50.3">SA7</text>
<text x="221" y="50.3">SDQ1</text>
<text x="221" y="52.8">SDQ9</text>
<text x="58.4" y="55.4">SDQ4</text>
<text x="58.4" y="57.9">SDQ5</text>
<text x="111.8" y="55.4">SA8</text>
<text x="111.8" y="57.9">SA0</text>
<text x="170.2" y="55.4">SA9</text>
<text x="170.2" y="57.9">SA10</text>
<text x="221" y="55.4">SDQ8</text>
<text x="221" y="57.9">SDQ10</text>
<text x="58.4" y="63">SDQ7</text>
<text x="58.4" y="65.5">SDQ8</text>
<text x="58.4" y="60.5">SDQ6</text>
<text x="111.8" y="63">SA11</text>
<text x="111.8" y="60.5">SBA0</text>
<text x="111.8" y="65.5">SBA1</text>
<text x="170.2" y="60.5">SA11</text>
<text x="170.2" y="63">SA12</text>
<text x="170.2" y="65.5">SA13</text>
<text x="221" y="63">SDQ12</text>
<text x="221" y="65.5">SDQ13</text>
<text x="221" y="60.5">SDQ11</text>
<text x="58.4" y="68.1">SDQ9</text>
<text x="58.4" y="70.6">SDQ10</text>
<text x="111.8" y="70.6">SA12</text>
<text x="111.8" y="68.1">SA13</text>
<text x="170.2" y="68.1">SA14</text>
<text x="170.2" y="70.6">SA15</text>
<text x="221" y="68.1">SDQ14</text>
<text x="221" y="70.6">SDQ15</text>
<text x="58.4" y="73.2">SDQ11</text>
<text x="58.4" y="75.7">SDQ12</text>
<text x="111.8" y="73.2">SA7</text>
<text x="111.8" y="75.7">SA14</text>
<text x="170.2" y="75.7">SBA0</text>
<text x="218.4" y="75.7">SCKP</text>
<text x="58.4" y="80.8">SDQ14</text>
<text x="58.4" y="83.3">SDQ15</text>
<text x="58.4" y="78.2">SDQ13</text>
<text x="111.8" y="78.2">SA5</text>
<text x="111.8" y="83.3">SA4</text>
<text x="111.8" y="80.8">SA9</text>
<text x="170.2" y="78.2">SBA1</text>
<text x="170.2" y="80.8">SBA2</text>
<text x="215.9" y="80.8">SDQS0P</text>
<text x="215.9" y="83.3">SDQS0N</text>
<text x="218.4" y="78.2">SCKN</text>
<text x="55.9" y="88.4">SDQS0P</text>
<text x="111.8" y="88.4">SRAS</text>
<text x="170.2" y="85.9">SWE</text>
<text x="170.2" y="88.4">SRAS</text>
<text x="218.4" y="85.9">SDQS1P</text>
<text x="218.4" y="88.4">SDQS1N</text>
<text x="55.9" y="90.9">SDQS0N</text>
<text x="55.9" y="93.5">SDQS1P</text>
<text x="111.8" y="93.5">SA10</text>
<text x="111.8" y="90.9">SCAS</text>
<text x="170.2" y="90.9">SCAS</text>
<text x="170.2" y="93.5">SCS0</text>
<text x="218.4" y="90.9">SDQM0</text>
<text x="218.4" y="93.5">SDQM1</text>
<text x="55.9" y="96">SDQS1N</text>
<text x="58.4" y="101.1">SDQM0</text>
<text x="111.8" y="101.1">SCS1</text>
<text x="111.8" y="98.6">SCS0</text>
<text x="170.2" y="96">SCKE0</text>
<text x="170.2" y="101.1">SVREF</text>
<text x="218.4" y="101.1">SCS1</text>
<text x="218.4" y="98.6">SODT1</text>
<text x="58.4" y="103.6">SDQM1</text>
<text x="111.8" y="103.6">SBA2</text>
<text x="111.8" y="106.2">SWE</text>
<text x="170.2" y="106.2">SODT0</text>
<text x="218.4" y="103.6">SCKE1</text>
<text x="111.8" y="108.7">SA15</text>
<text x="111.8" y="111.3">SODT0</text>
<text x="111.8" y="113.8">SODT1</text>
<text x="218.4" y="111.3">SRST</text>
<text x="111.8" y="116.3">SCKP</text>
<text x="111.8" y="118.9">SCKN</text>
<text x="111.8" y="121.4">SCKE0</text>
<text x="111.8" y="124">SCKE1</text>
<text x="111.8" y="126.5">SRST</text>
<text x="111.8" y="135.4">SVREF</text>
<text x="57.1" y="195.1">DRAM-FB</text>
<text x="231.1" y="215.4">SVREF</text>
</g>
<g font-size="1.8" fill="#a90000">
<text x="180.5" y="32.6">N3</text>
<text x="180.5" y="35.2">P7</text>
<text x="211" y="32.6">E3</text>
<text x="211.1" y="35.2">F7</text>
<text x="180.5" y="40.2">N2</text>
<text x="180.5" y="37.7">P3</text>
<text x="211.1" y="37.7">F2</text>
<text x="211.1" y="40.2">F8</text>
<text x="71.1" y="45.3">W7</text>
<text x="71.3" y="47.9">V7</text>
<text x="103.6" y="47.9">W13</text>
<text x="103.8" y="45.3">V13</text>
<text x="180.5" y="47.9">R8</text>
<text x="180.5" y="45.3">P2</text>
<text x="180.5" y="42.8">P8</text>
<text x="210.9" y="47.9">G2</text>
<text x="211" y="42.8">H3</text>
<text x="211" y="45.3">H8</text>
<text x="71.1" y="50.4">W8</text>
<text x="71.3" y="52.9">V8</text>
<text x="103.8" y="52.9">U13</text>
<text x="103.8" y="50.4">V14</text>
<text x="180.5" y="50.4">R2</text>
<text x="180.6" y="52.9">T8</text>
<text x="211" y="52.9">D7</text>
<text x="211" y="50.4">H7</text>
<text x="71.1" y="55.5">W4</text>
<text x="71.3" y="58">Y4</text>
<text x="103.8" y="55.5">U15</text>
<text x="103.8" y="58">V11</text>
<text x="180.5" y="55.5">R3</text>
<text x="180.6" y="58">L7</text>
<text x="211" y="55.5">C3</text>
<text x="211" y="58">C8</text>
<text x="71.1" y="63.1">W5</text>
<text x="71.3" y="65.6">U4</text>
<text x="71.3" y="60.6">V5</text>
<text x="103.6" y="60.6">W11</text>
<text x="103.6" y="65.6">W14</text>
<text x="103.8" y="63.1">Y13</text>
<text x="180.5" y="63.1">N7</text>
<text x="180.5" y="60.6">R7</text>
<text x="180.6" y="65.6">T3</text>
<text x="211" y="65.6">A2</text>
<text x="211" y="63.1">A7</text>
<text x="211" y="60.6">C2</text>
<text x="71.3" y="70.7">U5</text>
<text x="71.3" y="68.2">U7</text>
<text x="103.6" y="70.7">W12</text>
<text x="103.8" y="68.2">Y15</text>
<text x="180.4" y="70.7">M7</text>
<text x="180.6" y="68.2">T7</text>
<text x="211" y="70.7">A3</text>
<text x="211" y="68.2">B8</text>
<text x="274.5" y="70.7">A1</text>
<text x="307" y="70.7">K12</text>
<text x="71.3" y="75.8">U6</text>
<text x="71.4" y="73.3">T6</text>
<text x="103.6" y="73.3">W15</text>
<text x="103.6" y="75.8">W16</text>
<text x="180.4" y="75.8">M2</text>
<text x="211.1" y="75.8">J7</text>
<text x="274.5" y="73.3">A2</text>
<text x="274.6" y="75.8">F3</text>
<text x="307" y="73.3">K13</text>
<text x="307" y="75.8">K14</text>
<text x="71.3" y="83.4">R6</text>
<text x="71.3" y="78.3">R7</text>
<text x="71.4" y="80.9">T4</text>
<text x="103.8" y="78.3">R15</text>
<text x="103.8" y="80.9">V16</text>
<text x="103.9" y="83.4">T15</text>
<text x="180.4" y="80.9">M3</text>
<text x="180.5" y="78.3">N8</text>
<text x="210.9" y="83.4">G3</text>
<text x="211" y="78.3">K7</text>
<text x="211.1" y="80.9">F3</text>
<text x="274" y="78.3">H12</text>
<text x="274.1" y="83.4">L10</text>
<text x="274.5" y="80.9">K6</text>
<text x="307.1" y="83.4">L11</text>
<text x="307.6" y="78.3">L8</text>
<text x="307.6" y="80.9">L9</text>
<text x="71.1" y="88.5">W6</text>
<text x="104.3" y="88.5">U9</text>
<text x="180.6" y="86">L3</text>
<text x="180.6" y="88.5">J3</text>
<text x="211" y="88.5">B7</text>
<text x="211" y="86">C7</text>
<text x="273.9" y="86">M11</text>
<text x="274" y="88.5">P11</text>
<text x="307.1" y="86">L12</text>
<text x="307.1" y="88.5">L13</text>
<text x="71.1" y="93.6">W3</text>
<text x="71.3" y="91">Y6</text>
<text x="104.3" y="93.6">R9</text>
<text x="104.4" y="91">T9</text>
<text x="180.5" y="91">K3</text>
<text x="180.6" y="93.6">L2</text>
<text x="211" y="93.6">D3</text>
<text x="211" y="91">E7</text>
<text x="274" y="93.6">Y20</text>
<text x="274.5" y="91">V6</text>
<text x="307.1" y="91">L14</text>
<text x="307.1" y="93.6">L18</text>
<text x="71.3" y="96.1">Y3</text>
<text x="71.3" y="101.2">Y8</text>
<text x="103.8" y="98.7">R12</text>
<text x="103.8" y="101.2">R13</text>
<text x="180.4" y="101.2">M8</text>
<text x="180.5" y="96.1">K9</text>
<text x="211.1" y="101.2">L1</text>
<text x="211.1" y="98.7">J1</text>
<text x="274" y="96.1">A15</text>
<text x="274" y="98.7">A19</text>
<text x="274" y="101.2">A20</text>
<text x="307.4" y="96.1">M3</text>
<text x="307.4" y="98.7">M5</text>
<text x="307.4" y="101.2">M8</text>
<text x="71.1" y="103.7">W2</text>
<text x="103.6" y="106.3">W10</text>
<text x="103.8" y="103.7">V10</text>
<text x="180.5" y="103.7">H1</text>
<text x="180.5" y="106.3">K1</text>
<text x="211.1" y="106.3">L9</text>
<text x="211.1" y="103.7">J9</text>
<text x="274" y="106.3">B10</text>
<text x="274.5" y="103.7">B1</text>
<text x="306.9" y="106.3">M10</text>
<text x="307.4" y="103.7">M9</text>
<text x="103.8" y="113.9">U12</text>
<text x="103.8" y="108.8">Y11</text>
<text x="103.9" y="111.4">T12</text>
<text x="180.5" y="111.4">A1</text>
<text x="180.5" y="113.9">C1</text>
<text x="211.1" y="113.9">L8</text>
<text x="211.1" y="111.4">T2</text>
<text x="274" y="108.8">B20</text>
<text x="274.5" y="111.4">C4</text>
<text x="274.5" y="113.9">C8</text>
<text x="306.9" y="108.8">M12</text>
<text x="306.9" y="111.4">M13</text>
<text x="306.9" y="113.9">M14</text>
<text x="70.8" y="116.4">P14</text>
<text x="103.8" y="119">U10</text>
<text x="103.9" y="116.4">T10</text>
<text x="180.5" y="119">D2</text>
<text x="180.6" y="116.4">F1</text>
<text x="274" y="116.4">C10</text>
<text x="274.5" y="119">E5</text>
<text x="307" y="116.4">N11</text>
<text x="307" y="119">N12</text>
<text x="71.3" y="122.8">N8</text>
<text x="71.3" y="125.3">N9</text>
<text x="104.1" y="121.5">W9</text>
<text x="104.3" y="124.1">Y9</text>
<text x="180.5" y="124.1">A8</text>
<text x="180.5" y="121.5">H2</text>
<text x="211" y="121.5">B1</text>
<text x="211" y="124.1">D1</text>
<text x="274.1" y="124.1">F12</text>
<text x="274.6" y="121.5">F9</text>
<text x="307" y="121.5">N13</text>
<text x="307" y="124.1">N14</text>
<text x="70.8" y="127.9">N10</text>
<text x="71.3" y="130.4">P8</text>
<text x="103.8" y="131.7">U17</text>
<text x="103.8" y="126.6">Y17</text>
<text x="180.5" y="131.7">C9</text>
<text x="180.5" y="126.6">H9</text>
<text x="180.5" y="129.1">E9</text>
<text x="210.9" y="126.6">G1</text>
<text x="211" y="131.7">D8</text>
<text x="211" y="129.1">E2</text>
<text x="273.9" y="129.1">G10</text>
<text x="273.9" y="131.7">G11</text>
<text x="274.1" y="126.6">F18</text>
<text x="307" y="126.6">N15</text>
<text x="307" y="129.1">N18</text>
<text x="307.5" y="131.7">P7</text>
<text x="70.8" y="135.5">P10</text>
<text x="71.3" y="133">P9</text>
<text x="103.8" y="135.5">U16</text>
<text x="180.5" y="134.2">N1</text>
<text x="180.5" y="136.8">R1</text>
<text x="211" y="136.8">B9</text>
<text x="211" y="134.2">E8</text>
<text x="273.9" y="134.2">G12</text>
<text x="274.5" y="136.8">H1</text>
<text x="307" y="134.2">P12</text>
<text x="307" y="136.8">P13</text>
<text x="180.5" y="139.3">B2</text>
<text x="180.5" y="141.8">K2</text>
<text x="210.9" y="141.8">G9</text>
<text x="211.1" y="139.3">F9</text>
<text x="274" y="141.8">H10</text>
<text x="274.5" y="139.3">H2</text>
<text x="307" y="139.3">R10</text>
<text x="307" y="141.8">R18</text>
<text x="180.4" y="144.4">G7</text>
<text x="180.5" y="149.5">D9</text>
<text x="180.5" y="146.9">K8</text>
<text x="210.9" y="146.9">M1</text>
<text x="211" y="144.4">E1</text>
<text x="211" y="149.5">P1</text>
<text x="274" y="144.4">H11</text>
<text x="274" y="146.9">H18</text>
<text x="274.6" y="149.5">J3</text>
<text x="307.1" y="149.5">T13</text>
<text x="307.6" y="144.4">T5</text>
<text x="307.6" y="146.9">T7</text>
<text x="180.5" y="152">N9</text>
<text x="180.5" y="154.5">R9</text>
<text x="211.1" y="152">T1</text>
<text x="211.1" y="154.5">J2</text>
<text x="274.6" y="152">J6</text>
<text x="274.6" y="154.5">J7</text>
<text x="307.5" y="152">V2</text>
<text x="307.5" y="154.5">V3</text>
<text x="210.9" y="159.6">G8</text>
<text x="211" y="157.1">B3</text>
<text x="274.6" y="157.1">J8</text>
<text x="274.6" y="159.6">J9</text>
<text x="307.5" y="157.1">V4</text>
<text x="307.5" y="159.6">V9</text>
<text x="210.9" y="167.2">M9</text>
<text x="211" y="164.7">A9</text>
<text x="211.1" y="162.2">J8</text>
<text x="274.1" y="162.2">J10</text>
<text x="274.1" y="164.7">J11</text>
<text x="274.1" y="167.2">J12</text>
<text x="307" y="162.2">V12</text>
<text x="307" y="164.7">V15</text>
<text x="307" y="167.2">V17</text>
<text x="211" y="169.8">P9</text>
<text x="211.1" y="172.3">T9</text>
<text x="274.5" y="169.8">K3</text>
<text x="274.5" y="172.3">K7</text>
<text x="306.8" y="172.3">W17</text>
<text x="307.3" y="169.8">W1</text>
<text x="274" y="179.9">K10</text>
<text x="274.5" y="174.9">K8</text>
<text x="274.5" y="177.4">K9</text>
<text x="306.8" y="174.9">W20</text>
<text x="307.5" y="177.4">Y1</text>
<text x="307.5" y="179.9">Y2</text>
<text x="274" y="182.5">K11</text>
<text x="307" y="182.5">Y19</text>
</g>
<text font-size="1.8" fill="#0000c2" x="45.7" y="115.1">20mA</text>
</svg>
